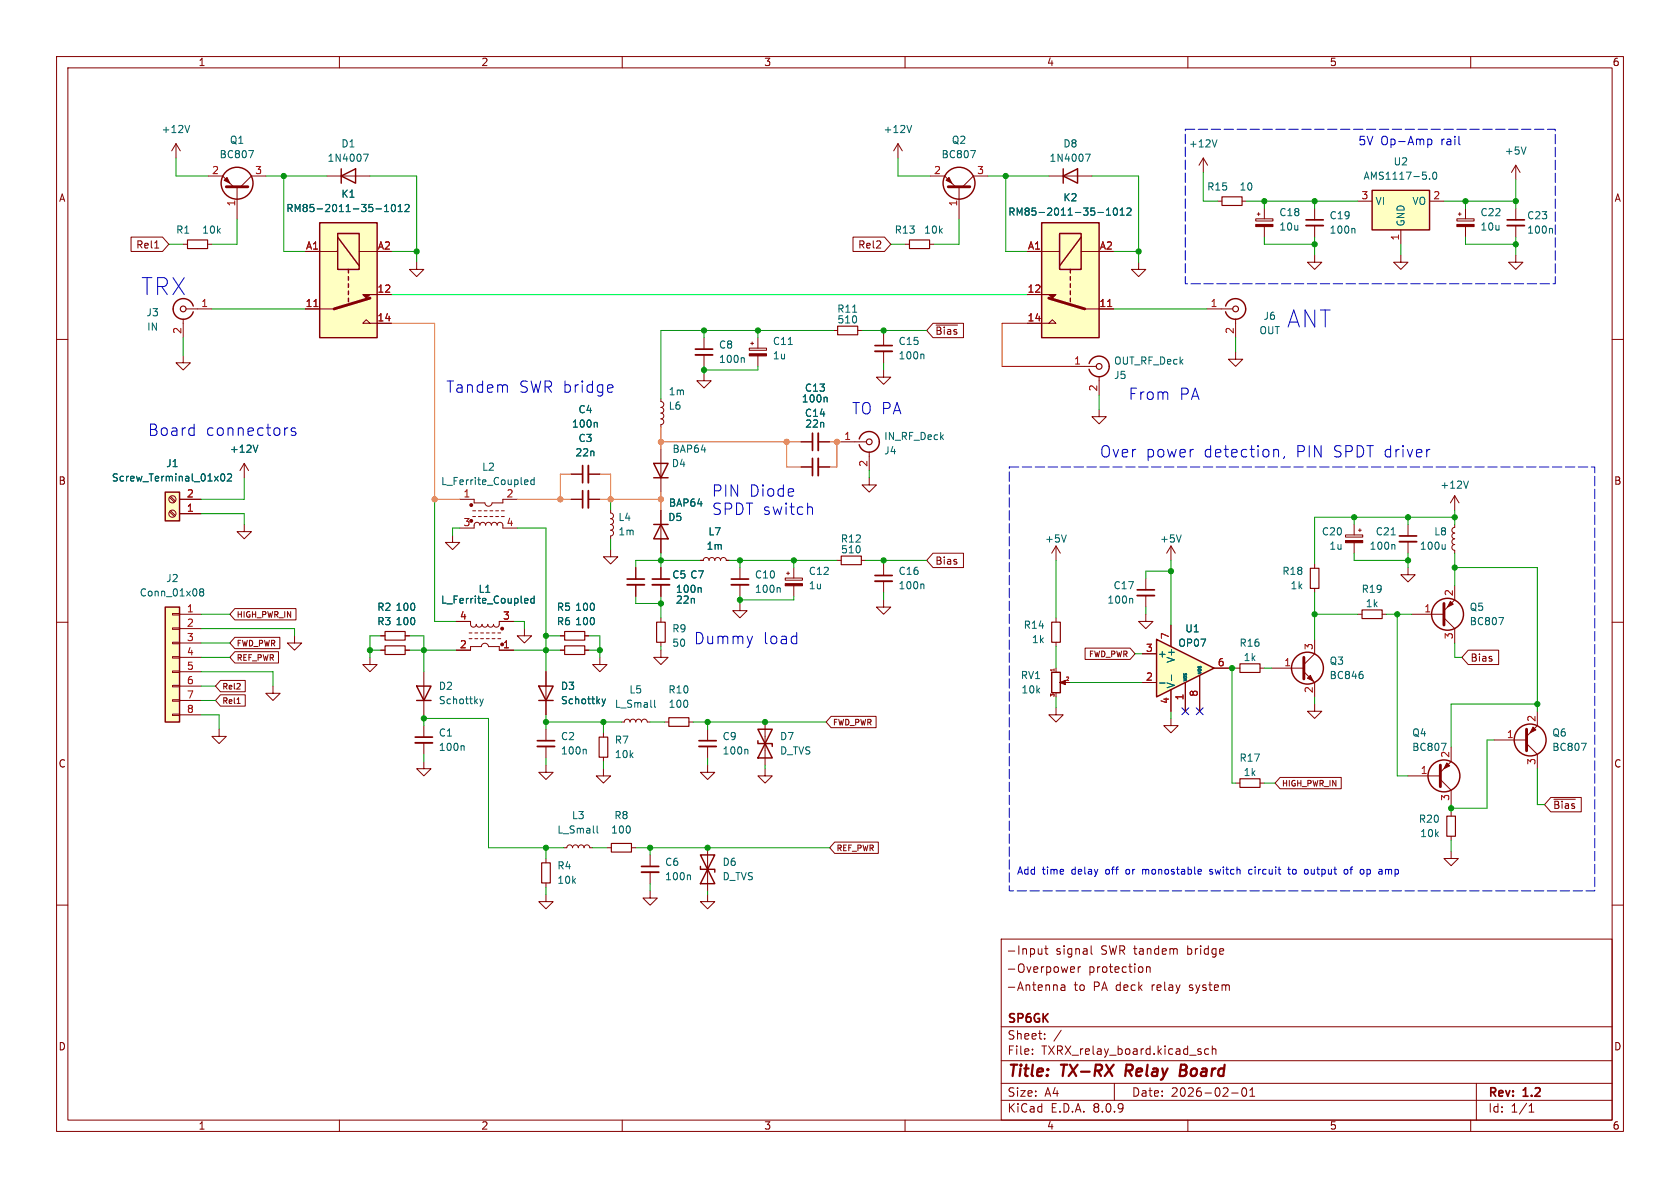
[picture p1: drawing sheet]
<svg xmlns="http://www.w3.org/2000/svg" width="297mm" height="210mm" viewBox="0 0 297 210" stroke-linecap="round" stroke-linejoin="round" font-family="sans-serif">
<g fill="none" stroke="#840000" stroke-width=".18">
<path d="M10 10h277v190h-277zM12 12h273v186h-273zM60 10v2M110 10v2M160 10v2M210 10v2M260 10v2M158.7 25.4l.8 1.3M158.7 25.4v2.5M158.7 25.4l-.7 1.3M268 29.2l-.8 1.3M268 29.2v2.6"/>
<path d="M268 29.2l.7 1.3M147.3 58.4h.8M151.6 58.4h.8M156.2 59.1v2M213.4 54.6h4.5M218.4 56.4v3.3M10 60h2M116.8 70.5v.5l.4 .1 .1 .4-.1 .4-.4 .1 .5 .2v.5l-.2 .2-.3 .1 .4 .2 .2 .3-.2 .4-.4 .1 .4 .2 .1 .4-.1 .3-.4 .2v.5M124.5 66v1.3h1.2l-1.2 1.3-1.3-1.3h1.3M141.6 78.1h2M144.7 78.1h2M148.6 78.1h4.6"/>
<path d="M153.7 79.9v3.3M156.2 65.4v1.3h1.3l-1.3 1.2-1.3-1.2h1.3M156.2 62.1v2M285 60h2M43.2 81.9l.7 1.3M43.2 81.9v2.6M43.2 81.9l-.8 1.3M141.6 82.6h2M144.7 82.6h2M148 99.1h.7M152.3 99.1h.7M232.4 99.7v.8"/>
<path d="M237.9 94.6h3v.3h-3zM239.4 92.7v1.9M239.4 95.9v1.9M240.2 93.7h.5M240.4 93.5v.5M257.2 87.6l-.8 1.3M257.2 87.6v2.6M257.2 87.6l.7 1.3M10 110h2M52.1 112.4v1.3h1.2l-1.2 1.2-1.3-1.2h1.3M65.4 116.2v1.3h-1.3l1.3 1.2 1.3-1.2h-1.3M116.8 109.2v.8"/>
<path d="M116.8 113.5v.8M130.8 106.7v1.3h1.3l-1.3 1.2-1.3-1.2h1.3M218.4 118.1h.8M222.8 118.1h.7M224.8 118.1h5.7M230.5 118.7l1.9 2v2.5M232.4 113v2.6l-1.9 1.9M232.4 104v.8M285 110h2M38.7 128.9v1.3h1.3l-1.3 1.2-1.2-1.2h1.2M106.7 129.5v.8M106.7 133.9v.7"/>
<path d="M109.9 127.6h.5l.1-.3 .4-.2 .3 .2 .2 .3 .1-.3 .4-.2 .3 .2 .2 .3 .1-.3 .4-.2 .4 .2 .1 .3 .2-.3 .3-.2 .4 .2 .1 .3h.5M117.5 127.6h.7M121.8 127.6h.8M125.1 135.3v1.2h1.3l-1.3 1.3-1.3-1.3h1.3M125.1 128.9v2M125.1 132v2M218.4 138.4h.8M222.8 138.4h.7M232.4 124.5v1.2h-1.3l1.3 1.3 1.3-1.3h-1.3M264.2 130.8h5.7M269.9 131.4l1.9 2v2.5M271.8 125.7v2.6l-1.9 1.9"/>
<path d="M96.5 158.1v1.3h1.3l-1.3 1.3-1.3-1.3h1.3M96.5 151.8v.7M96.5 156.1v.7M99.7 149.9h.5l.2-.4 .3-.1 .4 .1 .1 .4 .2-.4 .3-.1 .4 .1 .1 .4 .2-.4 .3-.1 .4 .1 .2 .4 .1-.4 .4-.1 .3 .1 .2 .4h.5M107.3 149.9h.8M111.6 149.9h.8M114.9 157.5v1.3h1.3l-1.3 1.2-1.2-1.2h1.2M114.9 151.1v2.1M114.9 154.2v2M125.1 158.1v1.3h1.3l-1.3 1.3-1.3-1.3h1.3M125.1 149.9v7.6M256.5 150.5v1.3h-1.2l1.2 1.2 1.3-1.2h-1.3"/>
<path d="M10 160h2M177 166h108v32h-108zM184.2 167.7v1M184.2 168.6l-.4 .1M184.7 167.7h.6M184.9 167.2v1.3l.4 .2M187.6 174.2h.6l.1 .9M188.3 174.5h-.5a.29 .29 0 0 0-.3 .3 .29 .29 0 0 0 .3 .3l.5-.1M189.3 171.8h.6M189.3 171l.5-.1 .2 .4-.7 .1M190.6 170.9v1M191 170.9l-.2 .1-.2 .2"/>
<path d="M192.9 167.2v1.3l.2 .2M202.7 171l.2-.1 .4 .1v.9M202.7 170.9v1M285 160h2M60 198v2M110 198v2M160 198v2M177 194.5h108M177 191.5h108M177 187.5h108M177 181.5h108M182.5 186.3v.1"/>
<path d="M182.5 185.5v.1M184.7 183.6v.1M184.7 182.8v.1M187.6 182.1l-1.3 2M197 191.5v3M210 198v2M212.2 185.9l.2 .2-.2 .3M212.2 185.4l.1 .1M213.7 185.5l-.5-.1-.2 .3v.4l.1 .2h.6M214.3 185.5l.2-.1 .4 .1 .1 .9M214.3 184.9v1.5M217.7 193.2h1.2"/>
<path d="M219.7 192.4l.2-.1a.81 .81 0 0 1 .6 .6 .81 .81 0 0 1-.3 .8l-.2 .1a.81 .81 0 0 1-.3-1.4zM221 193.8h.8M221 192.7l.4-.4v1.5M260 198v2M261 191.5v6.5M270.3 196.6h.9M270.3 195.5l.4-.4v1.5"/>
</g>
<path d="M199.2 188.2l-.3 2M208.7 189.2h.6M209.3 189.2l.3 .1M209.5 188.2h-.7l-.3 2 1-.1M209.5 189.1l-.2 .1" fill="none" stroke="#840000" stroke-width=".4"/>
<path d="M230.5 116.2v3.8M269.9 128.9v3.8" fill="none" stroke="#840000" stroke-width=".51"/>
<g fill="#840000" stroke="#840000" stroke-width=".18">
<path d="M231.1 119.9l.5-.5 .6 1z"/>
<path d="M271 128.5l.5 .5-1 .5z"/>
<path d="M237.9 95.6h3v.3h-3z"/>
</g>
<g fill="none" stroke="#840000" stroke-width=".25">
<path d="M216.7 54.1a1.82 1.82 0 0 1 2.8-.9 1.82 1.82 0 0 1-.1 2.9 1.82 1.82 0 0 1-2.7-1M151.9 77.6a1.82 1.82 0 0 1 2.8-1 1.82 1.82 0 0 1 0 3 1.82 1.82 0 0 1-2.8-1M123.8 153.2v.5h2.6v.5M123.8 151.1h2.6l-2.6 5.1h2.6z"/>
<circle cx="231.1" cy="118.1" r="2.82"/>
<circle cx="270.5" cy="130.8" r="2.82"/>
</g>
<g fill="none" stroke="#006464" stroke-width=".18">
<path d="M161.2 22.2l-.5 1.2M269.8 26l-.4 1.2M150.7 55.2h.8M45.6 78.7l-.4 1.3M146 70.2l.2 .2v.7M163.2 62.6l.1 .2v.6M259.6 85l-.4 1.3M240.9 119.2l.1 .2-.1 .5M115.7 123.8v1.1l.2 .1M132 132.4l.2 .2v.7M279.6 131.4h.8l-.5 1.3M105.6 146v1.1l.1 .2"/>
<path d="M121.9 154.7l.2 .2v.6"/>
</g>
<g fill="none" stroke="#840000" stroke-width=".2">
<path d="M148.1 57.7h3.5v1.5h-3.5zM148.7 98.3h3.6v1.5h-3.6zM116.1 110h1.5v3.5h-1.5zM219.2 117.3h3.6v1.6h-3.6zM231.6 100.5h1.6v3.5h-1.6zM105.9 130.3h1.5v3.6h-1.5zM118.2 126.9h3.6v1.5h-3.6zM219.2 137.7h3.6v1.5h-3.6zM95.8 152.5h1.5v3.6h-1.5zM108.1 149.1h3.5v1.5h-3.5z"/>
<circle cx="218.4" cy="54.6" r=".51"/>
<circle cx="153.7" cy="78.1" r=".51"/>
</g>
<path d="M144.7 76.6v3M154.7 62.1h3M144.7 81v3.1M123.6 132h3M113.4 154.2h3.1" fill="none" stroke="#840000" stroke-width=".33"/>
<path d="M143.6 76.6v3M154.7 61.1h3M143.6 81v3.1M123.6 130.9h3M113.4 153.2h3.1" fill="none" stroke="#840000" stroke-width=".3"/>
<path d="M29.2 87h2.5v5.1h-2.5z" fill="#ffffc2"/>
<path d="M29.2 87h2.5v5.1h-2.5z" fill="none" stroke="#840000" stroke-width=".25"/>
<g fill="none" stroke="#840000" stroke-width=".18">
<path d="M257.6 38.7h3v.4h-3zM257.8 37.8h.5M258.1 37.6v.5M259.1 36.8v1.9M259.1 40.1v1.8M30 87.9l.8 .9M30 90.5l.8 .8M30.1 87.8l.9 .8M30.1 90.3l.9 .8M31.7 90.8h3.9M31.7 88.3h3.9"/>
<circle cx="30.5" cy="88.3" r=".63"/>
<circle cx="30.5" cy="90.8" r=".63"/>
</g>
<path d="M39.1 83.9l.2-.1a.68 .68 0 0 1 .4 .6 .68 .68 0 0 1-.4 .6l-.2-.1-.1-.3zM40.2 83.9l.5-.1 .2 .3-.7 .9h.7" fill="none" stroke="#006464" stroke-width=".18"/>
<path d="M257.6 39.7h3v.4h-3z" fill="#840000" stroke="#840000" stroke-width=".18"/>
<path d="M242.6 33.7h10.1v6.9h-10.1z" fill="#ffffc2"/>
<g fill="none" stroke="#840000" stroke-width=".25">
<path d="M242.6 33.7h10.1v6.9h-10.1z"/>
<circle cx="255.9" cy="108.6" r="2.82"/>
<circle cx="255.3" cy="137.2" r="2.82"/>
</g>
<g fill="none" stroke="#840000" stroke-width=".18">
<path d="M232.4 36.8v2.1M232.4 39.9v2M240 35.6h2.6M252.7 35.6h2.6M268 36.8v2.1M268 39.9v2M247.6 45.1v1.3h1.3l-1.3 1.2-1.2-1.2h1.2M247.6 40.6v2.6M268 45.1v1.3h1.2l-1.2 1.2-1.3-1.2h1.3M43.2 92.7v1.3h1.2l-1.2 1.3-1.3-1.3h1.3M248.9 92.7v2M248.9 95.8v2"/>
<path d="M257.2 92.7v.5l-.4 .2-.1 .3 .1 .4 .4 .1-.4 .2-.1 .3 .1 .4 .4 .2-.4 .2-.1 .4 .2 .3 .3 .1-.4 .1-.1 .4 .1 .3 .4 .2v.5M249.6 108.6h5.7M255.3 109.2l1.9 1.9v2.6M257.2 103.5v2.5l-1.9 2M248.9 137.2h5.7M254.6 137.8l1.9 1.9v2.5M256.5 132.1v2.5l-1.9 1.9M256.5 143.5v.8M256.5 147.8v.8"/>
</g>
<path d="M252.7 31.6v.1M253.4 30.5l.2-.1a.68 .68 0 0 1 .4 .7 .68 .68 0 0 1-.4 .6l-.2-.1-.1-.4zM239.4 40.4l.1 .2v.6M274.3 40.4l.2 .2v.6M245.9 94.6h.8M246.4 96.3l.2 .1v.7M255.5 96.3v.8M255.5 97l-.2 .1M265 109.2h.8l-.5 1.2M254.8 131.4h.9l-.6 1.3" fill="none" stroke="#006464" stroke-width=".18"/>
<path d="M230.9 39.9h3M266.4 39.9h3.1M247.4 95.8h3" fill="none" stroke="#840000" stroke-width=".33"/>
<path d="M230.9 38.9h3M266.4 38.9h3.1M247.4 94.7h3" fill="none" stroke="#840000" stroke-width=".3"/>
<path d="M255.3 106.7v3.8M254.6 135.3v3.8" fill="none" stroke="#840000" stroke-width=".51"/>
<g fill="#840000" stroke="#840000" stroke-width=".18">
<path d="M255.8 134.9l.5 .5-1 .5z"/>
<path d="M256.4 106.3l.5 .5-1 .5z"/>
</g>
<path d="M255.8 144.3h1.5v3.5h-1.5z" fill="none" stroke="#840000" stroke-width=".2"/>
<path d="M29.2 107.3h2.5v20.3h-2.5z" fill="#ffffc2"/>
<g fill="none" stroke="#840000" stroke-width=".18">
<path d="M212.7 27.9l-.7 1.3M212.7 27.9v2.6M212.7 27.9l.8 1.3M215.3 35.6h.7M219.6 35.6h.7M222 38.7h3v.4h-3zM222.2 37.8h.6M222.5 37.6v.5M223.5 36.8v1.9M73.7 46.4v1.2h1.2l-1.2 1.3-1.3-1.3h1.3M124.5 59.7v2M134 59.7v1.8"/>
<path d="M160 43.2h.8M164.3 43.2h.8M201.3 46.4v1.2h1.3l-1.3 1.3-1.3-1.3h1.3M223.5 40.1v1.8M232.4 45.1v1.3h1.3l-1.3 1.2-1.3-1.2h1.3M32.4 62.9v1.2h1.3l-1.3 1.3-1.3-1.3h1.3M116.8 79.4v7.6M124.5 62.7v2.1M132.5 61.5h3v.4h-3zM132.7 60.7h.5M133 60.5v.5M134 62.9v1.9"/>
<path d="M218.4 62.2v1.3h1.3l-1.3 1.3-1.2-1.3h1.2M81.3 88.3h2.5v.6h1.9a.64 .64 0 0 0 .7 .6 .64 .64 0 0 0 .6-.6h1.9v-.6h2.5M83.6 91.3h.5M83.6 90.3h.5M84.6 91.3h.5M84.6 90.3h.5M85.6 91.3h.5M85.6 90.3h.5M86.6 91.3h.5M86.6 90.3h.5M87.6 91.3h.5M87.6 90.3h.5"/>
<path d="M88.6 91.3h.6M88.6 90.3h.6M88.9 92.8l-.2-.3-.3-.2-.3 .2-.2 .3-.1-.3-.3-.2-.5 .2-.1 .3-.1-.3-.3-.2-.4 .1-.2 .4-.2-.4-.4-.1-.3 .2-.2 .3-.1-.3-.4-.2-.4 .3-.1 .7h-2.5M88.9 93.3h2.5M101 83.8h2M101 88.3h2M104 83.8h2M104 88.3h2M116.8 90.2v7.6M153.7 84.5v1.2h1.2l-1.2 1.3-1.3-1.3h1.3M30.5 118.6h1.2v.3h-1.2zM30.5 116.1h1.2v.2h-1.2z"/>
<path d="M30.5 113.5h1.2v.3h-1.2zM30.5 111h1.2v.3h-1.2zM30.5 108.5h1.2v.2h-1.2zM31.7 108.6h3.9M31.7 111.1h3.9M31.7 113.7h3.9M31.7 116.2h3.9M31.7 118.7h3.9M67.3 112.4h.8M67.3 114.9h.8M71.6 112.4h.8M71.6 114.9h.8"/>
<path d="M99.1 112.4h.7M103.4 112.4h.7M116.8 100.3v2.1M116.8 103.4v2M240 108.6h.8M244.3 108.6h.8M248.9 100.3v1.3h-1.3l1.3 1.3 1.3-1.3h-1.3M30.5 126.2h1.2v.3h-1.2zM30.5 123.7h1.2v.3h-1.2zM30.5 121.2h1.2v.2h-1.2zM31.7 121.3h3.9M31.7 123.8h3.9"/>
<path d="M31.7 126.4h3.9M48.3 121.3v1.3h1.2l-1.2 1.2-1.3-1.2h1.3"/>
</g>
<path d="M115.6 81.9h2.5l-1.3 2.6zM115.6 84.5h2.5M115.6 92.7h2.5M116.8 92.7l1.3 2.6h-2.5zM29.2 107.3h2.5v20.3h-2.5z" fill="none" stroke="#840000" stroke-width=".25"/>
<path d="M215.1 24.7l-.4 1.3M105.4 74.7l.2 .1v.7M131.4 63.2l.2 .2v.7M139.4 60.9h.7M92.9 84.8l.4 .1v.2l-.6 .1M93.3 85.6l-.4 .1M94.4 84.9l-.3-.1-.3 .3 .1 .5h.5M94.4 84.4v1.3M35.5 104.6l-.2-.2 .2-.3h.3l.2 .2-.2 .3M35.5 104.6l-.2 .3v.3l.2 .2 .4-.1 .1-.2v-.2l-.2-.3M35.5 104.6h.3M123.8 103.9l.2 .2v.6" fill="none" stroke="#006464" stroke-width=".18"/>
<g fill="#840000" stroke="#840000" stroke-width=".18">
<path d="M132.5 62.5h3v.4h-3z"/>
<path d="M222 39.7h3v.4h-3z"/>
<circle cx="83.3" cy="92.1" r=".25"/>
<circle cx="83.3" cy="89.3" r=".25"/>
</g>
<path d="M122.9 62.7h3.1M104 82.3v3M104 86.7v3.1M115.3 103.4h3.1" fill="none" stroke="#840000" stroke-width=".33"/>
<path d="M122.9 61.7h3.1M103 82.3v3M103 86.7v3.1M115.3 102.4h3.1" fill="none" stroke="#840000" stroke-width=".3"/>
<path d="M216 34.8h3.6v1.5h-3.6zM160.8 42.4h3.5v1.5h-3.5zM68.1 111.6h3.5v1.6h-3.5zM68.1 114.2h3.5v1.5h-3.5zM99.8 111.6h3.6v1.6h-3.6zM240.8 107.8h3.5v1.5h-3.5z" fill="none" stroke="#840000" stroke-width=".2"/>
<path d="M184.1 39.4h10.2v20.3h-10.2z" fill="#ffffc2"/>
<g fill="none" stroke="#840000" stroke-width=".25">
<path d="M60.3 31.1l2.6-1.3v2.6zM60.3 29.8v2.6M184.1 39.4h10.2v20.3h-10.2zM34.2 54.1a1.81 1.81 0 0 0-2.8-1 1.81 1.81 0 0 0 0 3 1.81 1.81 0 0 0 2.8-1M187.3 41.3h3.8v6.3h-3.8zM189.2 47.6v.7M189.2 48.9v.6M189.2 50.2v.6M189.2 51.4v.7M189.2 52.7v.6M191.1 41.9l-3.8 5.1M95.2 121.3h2.6l-1.3 2.5z"/>
<path d="M95.2 123.8h2.6"/>
</g>
<g fill="none" stroke="#840000" stroke-width=".18">
<path d="M57.8 31.1h7.6M32.4 56.4v3.3M32.9 54.6h4.6M181.6 57.2h5.1l-.6-.7-.7 .7M181.6 44.5h5.7M181.6 52.1h2.5M191.1 44.5h3.2M191.8 54.6h5M186.7 96.5l.8 1.3M186.7 96.5v2.6M186.7 96.5l-.8 1.3M207 96.5l.8 1.3"/>
<path d="M207 96.5v2.6M207 96.5l-.8 1.3M96.5 118.7v7.7M99.1 114.9h.7M103.4 114.9h.7M202.6 108.6v1.3h-1.3l1.3 1.2 1.2-1.2h-1.2M202.6 102.2v2.1M202.6 105.3v2"/>
</g>
<path d="M185.4 52.7l6.4 1.9" fill="none" stroke="#840000" stroke-width=".51"/>
<path d="M184.1 52.1h2.6l-.6 .6-.7-.6z" fill="#840000" stroke="#840000" stroke-width=".18"/>
<path d="M195.8 54.2h.7" fill="none" stroke="#a90000" stroke-width=".18"/>
<g fill="none" stroke="#006464" stroke-width=".18">
<path d="M64.3 27.2h.8l-.5 1.3M194.1 37.6h1M195.6 38h.7M195.6 37.1l.4-.3v1.2M197 36.8h.1a.68 .68 0 0 1 .5 .6 .68 .68 0 0 1-.5 .6 .84 .84 0 0 1-.1-1.2zM198 38h.8M198 37.1l.4-.3v1.2M199.2 36.9l.5-.1 .3 .3-.8 .9h.8M188.5 94.6l-.4 1.2M208.8 94.6l-.4 1.2M200.1 105.8l.1 .2v.6M106.4 123.6l.3 .8"/>
<path d="M106.7 124.4l-.3 .4M107 123.6l-.3 .8"/>
</g>
<g fill="none" stroke="#840000" stroke-width=".2">
<path d="M99.8 114.2h3.6v1.5h-3.6z"/>
<circle cx="32.4" cy="54.6" r=".51"/>
</g>
<path d="M201 105.3h3.1" fill="none" stroke="#840000" stroke-width=".33"/>
<path d="M201 104.3h3.1" fill="none" stroke="#840000" stroke-width=".3"/>
<path d="M56.5 39.4h10.2v20.3h-10.2z" fill="#ffffc2"/>
<g fill="none" stroke="#840000" stroke-width=".25">
<path d="M56.5 39.4h10.2v20.3h-10.2zM188 31.1l2.5-1.3v2.6zM188 29.8v2.6M59.7 41.3h3.8v6.3h-3.8zM59.7 41.9l3.8 5.1M61.6 47.6v.7M61.6 48.9v.6M61.6 50.2v.6M61.6 51.4v.7M61.6 52.7v.6M192.5 64.3a1.82 1.82 0 0 1 2.8-1 1.82 1.82 0 0 1 0 3 1.82 1.82 0 0 1-2.8-1M73.7 121.3h2.5l-1.3 2.5z"/>
<path d="M73.7 123.8h2.5"/>
<circle cx="41.9" cy="32.4" r="2.82"/>
<circle cx="169.5" cy="32.4" r="2.82"/>
</g>
<g fill="none" stroke="#840000" stroke-width=".18">
<path d="M36.8 31.1h2.6l1.9 1.9M41.9 33v5.7M47 31.1h-2.6l-1.9 1.9M164.5 31.1h2.5l1.9 1.9M169.5 33v5.7M174.6 31.1h-2.5l-1.9 1.9M185.4 31.1h7.6M54 44.5h5.7M54 54.6h5.1M63.5 44.5h3.2M65.4 57.2l-.6-.7-.7 .7h5.1M66.7 52.1h2.5"/>
<path d="M189.2 64.8h4.6M194.3 72.4v1.3h1.3l-1.3 1.2-1.3-1.2h1.3M194.3 66.5v3.4M80 94.6v1.3h1.3l-1.3 1.3-1.3-1.3h1.3M107.9 93.7l.4 .2 .2 .3-.2 .4-.4 .1v.6M107.9 90.2v.5l.4 .1 .2 .4-.2 .3-.4 .2 .4 .1 .2 .4-.2 .4-.4 .1 .5 .2v.5l-.2 .2-.3 .1M107.9 97.2v1.2h1.3l-1.3 1.3-1.2-1.3h1.2M123.8 99.1h.5l.2-.4 .3-.1 .4 .1 .1 .4 .2-.4 .4-.1 .3 .1 .2 .4 .1-.4 .4-.1 .3 .1 .2 .4 .1-.4 .4-.1 .3 .1 .2 .4h.5M74.9 118.7v7.7M80.6 109.9h2.6v.7l.5 .3 .4-.2 .1-.3 .1 .3 .3 .2 .4-.2 .2-.3 .1 .3 .3 .2 .5-.2 .1-.3 .1 .3 .3 .2 .4-.1 .2-.4 .2 .4 .4 .1 .4-.3 .1-.7h2.5M80.6 114.9h2.6v-.6h1.9a.64 .64 0 0 1 .6-.6 .64 .64 0 0 1 .7 .6h1.9v.6h2.5M82.9 111.9h.5"/>
<path d="M82.9 112.9h.5M83.9 111.9h.6M83.9 112.9h.6M85 111.9h.5M85 112.9h.5M86 111.9h.5M86 112.9h.5M87 111.9h.5M87 112.9h.5M88 111.9h.5M88 112.9h.5M92.7 111.1v1.3h1.3l-1.3 1.3-1.3-1.3h1.3"/>
<path d="M106 116.2v1.3h1.3l-1.3 1.2-1.2-1.2h1.2M112.4 100.3v2.1M112.4 103.4v2M130.8 100.3v2.1M130.8 103.4v2M74.9 134.6v1.3h1.3l-1.3 1.3-1.2-1.3h1.2M74.9 128.3v2M74.9 131.3v2.1M96.5 135.3v1.2h1.3l-1.3 1.3-1.3-1.3h1.3M96.5 128.9v2M96.5 132v2M106.7 135.9v1.3h1.2l-1.2 1.2-1.3-1.2h1.3"/>
<path d="M207 127v1.3h-1.3l1.3 1.2 1.3-1.2h-1.3"/>
</g>
<path d="M40 33h3.8M167.6 33h3.8M65.4 52.7l-6.3 1.9" fill="none" stroke="#840000" stroke-width=".51"/>
<g fill="#840000" stroke="#840000" stroke-width=".18">
<path d="M64.1 52.1h2.6h-1.3l-.6 .6z"/>
<path d="M167.8 31.4l.5 1-1-.5z"/>
<path d="M40.1 31.4l.5 1-1-.5z"/>
<circle cx="88.8" cy="111.1" r=".25"/>
</g>
<path d="M55.5 54.2h.7" fill="none" stroke="#a90000" stroke-width=".18"/>
<g fill="none" stroke="#006464" stroke-width=".18">
<path d="M44 26.6h.8l-.5 1.3M66.5 36.9h.9M68 37.4h.7M68 36.5l.3-.4v1.3M69.4 36.2l.1-.1a.68 .68 0 0 1 .4 .7 .68 .68 0 0 1-.4 .6 .84 .84 0 0 1-.1-1.2zM70.4 37.4h.7M70.4 36.5l.4-.4v1.3M71.6 36.3l.5-.2 .2 .4-.8 .9h.8M171.6 26.6h.8l-.5 1.3M191.9 27.2h.8l-.5 1.3M92.9 105.8h.4v.3l-.6 .1M93.3 106.6h-.4"/>
<path d="M94.4 105.8h-.3l-.3 .2 .1 .6h.5M94.4 105.4v1.2M137.8 103.9l.1 .2v.6M81.9 131.8l.2 .2v.7M84.8 123.6l.3 .8M85.1 124.4l-.3 .4M85.4 123.6l-.3 .8M103.5 132.4l.1 .2v.7"/>
</g>
<path d="M110.9 103.4h3M129.3 103.4h3M73.4 131.3h3.1M95 132h3" fill="none" stroke="#840000" stroke-width=".33"/>
<path d="M110.9 102.4h3M129.3 102.4h3M73.4 130.3h3.1M95 130.9h3" fill="none" stroke="#840000" stroke-width=".3"/>
<circle cx="194.3" cy="64.8" r=".51" fill="none" stroke="#840000" stroke-width=".2"/>
<path d="M204.5 113l10.1 5.1-10.1 5.1z" fill="#ffffc2"/>
<path d="M185.9 118.8h1.6v3.7h-1.6zM204.5 113l10.1 5.1-10.1 5.1zM134 130.9v.5h2.5v.6M134 128.9h2.5l-2.5 5.1h2.5z" fill="none" stroke="#840000" stroke-width=".25"/>
<g fill="none" stroke="#840000" stroke-width=".18">
<path d="M31.1 25.4l.8 1.3M31.1 25.4v2.5M31.1 25.4l-.7 1.3M23.2 41.9h5.5l1.1 1.3-1.1 1.3h-5.5zM27.3 43.9h.8M32.4 43.2h.7M36.7 43.2h.8M54 54.6h2.5M54 44.5h2.5M66.7 52.1h2.5M66.7 57.2h2.5M150.8 41.9h5.6l1.1 1.3-1.1 1.3h-5.6z"/>
<path d="M164.9 57.1h5.4v2.6h-5.4l-1.1-1.3zM165.5 57.5h3.8M181.6 52.1h2.5M181.6 57.2h2.5M181.6 44.5h2.5M194.3 54.6h2.5M141.6 78.1h2M144.7 78.1h2M31.7 88.3h3.9M31.7 90.8h3.9M101 88.3h2M101 83.8h2"/>
<path d="M104 88.3h2M104 83.8h2M116.8 90.2v2.5M116.8 95.3v2.5M123.8 99.1h.5M128.4 99.1h.5M141.6 82.6h2M144.7 82.6h2M156.2 99.7v2M164.9 97.8h5.4v2.5h-5.4l-1.1-1.2zM41.5 107.6h10.8v2h-10.8l-.9-1zM41.5 112.7h8v2h-8l-.9-1z"/>
<path d="M41.5 115.2h7.7v2h-7.7l-.9-1zM67.3 112.4h.8M67.3 114.9h.8M71.6 112.4h.8M71.6 114.9h.8M80.6 114.9h2.6M80.6 109.9h2.6M88.3 114.9h2.5M88.3 109.9h2.5M96.5 118.7v2.6M99.1 112.4h.7M99.1 114.9h.7"/>
<path d="M103.4 112.4h.7M103.4 114.9h.7M112.4 100.3v2.1M112.4 103.4v2M116.8 114.9v1.3h1.3l-1.3 1.3-1.2-1.3h1.2M116.8 100.3v2.1M116.8 103.4v2M138.8 102.2h3.1v.4h-3.1zM139.1 101.3h.5M139.3 101.1v.5M140.3 100.3v1.9M140.3 103.6v1.8"/>
<path d="M156.2 106v1.3h1.3l-1.3 1.3-1.3-1.3h1.3M156.2 102.7v2.1M186.7 109.2v.8M186.7 113.5v.8M186.7 118.1v.6M191.8 114.6h8l.9 1-.9 1h-8zM201.9 115.6h2.6M207 110.5v3.8M212.1 119.4v6.3M214.6 118.1h2.6M259.6 114.9h5.3v2.6h-5.3l-1.2-1.3zM39 122.8h4.4v2h-4.4l-.9-1z"/>
<path d="M39 120.3h4.4v2h-4.4l-.9-1zM41.9 124.4h.6M96.5 123.8v2.6M135.3 135.9v1.3h1.2l-1.2 1.2-1.3-1.2h1.3M135.3 127.6v7.7M146.9 126.6h8v2h-8l-.9-1zM186.7 125.1v1.3h-1.3l1.3 1.2 1.3-1.2h-1.3M186.7 122.6v.6M188.2 120.7h1M201.9 120.7h2.6M207 121.9v3.8M209.5 120.7v5"/>
<path d="M226.3 137.4h10.8v2h-10.8l-.9-1zM147.6 148.9h7.7v2h-7.7l-.9-1zM274.2 141h5.3v2.5h-5.3l-1.2-1.3zM274.7 141.3h3.8"/>
</g>
<g fill="none" stroke="#006464" stroke-width=".18">
<path d="M33.5 22.2l-.4 1.2M66.5 36.9h.9M68 37.4h.7M68 36.5l.3-.4v1.3M69.4 36.2l.1-.1a.68 .68 0 0 1 .4 .7 .68 .68 0 0 1-.4 .6 .84 .84 0 0 1-.1-1.2zM70.4 37.4h.7M70.4 36.5l.4-.4v1.3M71.6 36.3l.5-.2 .2 .4-.8 .9h.8M194.1 37.6h1M195.6 38h.7M195.6 37.1l.4-.3v1.2M197 36.8h.1a.68 .68 0 0 1 .5 .6 .68 .68 0 0 1-.5 .6 .84 .84 0 0 1-.1-1.2z"/>
<path d="M198 38h.8M198 37.1l.4-.3v1.2M199.2 36.9l.5-.1 .3 .3-.8 .9h.8M45.6 78.7l-.4 1.3M105.4 74.7l.2 .1v.7M146 70.2l.2 .2v.7M39.1 83.9l.2-.1a.68 .68 0 0 1 .4 .6 .68 .68 0 0 1-.4 .6l-.2-.1-.1-.3zM40.2 83.9l.5-.1 .2 .3-.7 .9h.7M92.9 105.8h.4v.3l-.6 .1M93.3 106.6h-.4M94.4 105.8h-.3l-.3 .2 .1 .6h.5M94.4 105.4v1.2"/>
<path d="M123.8 103.9l.2 .2v.6M163.2 103.2l.1 .2v.7M207.1 119.3v1M106.4 123.6l.3 .8M106.7 124.4l-.3 .4M107 123.6l-.3 .8M205 120.7h1"/>
</g>
<path d="M33.1 42.4h3.6v1.5h-3.6zM185.9 110h1.6v3.5h-1.6z" fill="none" stroke="#840000" stroke-width=".2"/>
<g fill="#840000" stroke="#840000" stroke-width=".18">
<path d="M187.3 120.7l1-.4v.7l-1-.3h.3z"/>
<path d="M138.8 103.2h3.1v.4h-3.1z"/>
</g>
<path d="M55.5 54.2h.7M195.8 54.2h.7M186.4 118.2v.4" fill="none" stroke="#a90000" stroke-width=".18"/>
<path d="M154.7 102.7h3" fill="none" stroke="#840000" stroke-width=".33"/>
<path d="M154.7 101.7h3" fill="none" stroke="#840000" stroke-width=".3"/>
<g fill="none" stroke="#0000c2" stroke-width=".18">
<path d="M252.4 24.7l.4-.1 .3 .3v.4l-.1 .2h-.6M34.1 75.6l.2 .1M34.3 75v2M34.3 76.9l-.2 .1M50.7 75.6h.2M52.2 75.7l-.4-.1-.3 .3 .1 .3 .6 .2 .1 .2-.1 .3-.2 .1-.5-.1M107.7 68l.6 .1 .1 .4-1 .2M108.3 69.3h-.6M225.5 79.4l.4 .1 .1 .2v1.1M252.6 79.4h.2M143.1 89.6h.3l.2 .3v1M227.1 80.7l-.2 .4"/>
<path d="M202 153.7v.8M202.2 153.7l-.2 .1M212.2 153.7l.2 .3-.6 .1M212.3 154.5h-.1M213.9 154.5h.3M214.2 153.7l-.3 .2v.1l.3 .1M221.4 153.7h-.4l-.3 .2 .2 .6h.5M227.6 153.7h.5M227.8 153.3v1l.3 .2M231 153.7l.3 .2v.4l-.3 .2M237.7 153.8l.2-.1 .3 .1 .1 .5-.1 .2h-.3l-.2-.1zM238.6 153.7h.5"/>
<path d="M241.7 154.5h.3M241.7 153.7v1.2M242 153.7h-.3M244.9 153.7v.8M245.3 153.7l-.4 .1"/>
</g>
<path d="M209.5 22.9h65.5v27.3h-65.5zM178.4 82.6h103.5v74.9h-103.5z" fill="none" stroke="#0000c2" stroke-width=".18" stroke-dasharray="1.7 .6"/>
<g fill="none" stroke="#009600" stroke-width=".18">
<path d="M31.1 27.9v3.2h5.7M41.9 38.7v4.5h-4.4M47 31.1h10.8M50.2 31.1v13.4h3.8M65.4 31.1h8.3v15.3M158.7 27.9v3.2h5.8M169.5 38.7v4.5h-4.4M174.6 31.1h10.8M177.8 31.1v13.4h3.8M193 31.1h8.3v15.3M212.7 30.5v5.1h2.6M220.3 35.6h19.7"/>
<path d="M223.5 35.6v1.2M232.4 35.6v1.2M255.3 35.6h12.7M259.1 35.6v1.2M268 31.8v5M29.8 43.2h2.6M32.4 59.7v3.2M37.5 54.6h16.5M69.2 44.5h4.5M124.5 58.4v1.3M134 58.4v1.3M147.3 58.4h-30.5v12.1"/>
<path d="M152.4 58.4h11.4M156.2 58.4v.7M157.5 43.2h2.5M196.8 54.6h16.6M196.8 44.5h4.5M218.4 59.7v2.5M223.5 41.9v1.3h8.9M232.4 41.9v3.2M247.6 43.2v1.9M259.1 41.9v1.3h8.9M268 41.9v3.2M124.5 64.8v1.2"/>
<path d="M134 64.8v.6h-9.5M156.2 64.1v1.3M194.3 69.9v2.5M35.6 90.8h7.6v1.9M43.2 84.5v3.8h-7.6M76.8 88.3v21.6h3.8M81.3 93.3h-1.3v1.3M91.4 93.3h5.1v25.4M107.9 88.3v1.9M107.9 95.3v1.9M116.8 97.8v2.5M123.8 99.1h-11.4v1.2"/>
<path d="M128.9 99.1h19.1M130.8 99.1v1.2M140.3 99.1v1.2M153 99.1h10.8M153.7 83.2v1.3M156.2 99.1v.6M186.7 99.1v10.1M207 99.1v11.4M239.4 97.8v1.3h9.5M239.4 91.4v1.3M248.9 91.4v1.3M248.9 97.8v2.5"/>
<path d="M257.2 91.4h-24.8v8.3M257.2 90.2v2.5M257.2 97.8v5.7M35.6 108.6h5M35.6 111.1h16.5v1.3M35.6 116.2h5M35.6 113.7h5M35.6 118.7h12.7v2.6M65.4 114.9h1.9M67.3 112.4h-1.9v3.8M72.4 112.4h2.5v6.3M72.4 114.9h8.2"/>
<path d="M90.8 114.9h8.3M90.8 109.9h1.9v1.2M96.5 112.4h2.6M104.1 112.4h1.9v3.8M104.1 114.9h1.9M112.4 105.4v1.3h4.4M116.8 105.4v3.8M116.8 114.3v.6M130.8 105.4v1.3M140.3 105.4v.6h-9.5M156.2 104.8v1.2M186.7 114.3v3.8"/>
<path d="M200.7 115.6h1.2M202.6 107.3v1.3M207 101h-4.4v1.2M217.2 118.1h1.2M217.8 118.1v20.3h.6M223.5 118.1h1.3M232.4 108.6h7.6M232.4 104.8v8.2M245.1 108.6h4.5M247 108.6v28.6h1.9M257.2 113.7v2.5h1.2M257.2 100.3h14.6v25.4"/>
<path d="M35.6 121.3h2.5M35.6 126.4h3.1v2.5M35.6 123.8h2.5M74.9 126.4v1.9M74.9 133.4v1.2M74.9 127h11.5v22.9h13.3M96.5 126.4v2.5M96.5 134v1.3M96.5 127.6h13.4M106.7 127.6v1.9M106.7 134.6v1.3M114.9 127.6h2.6"/>
<path d="M122.6 127.6h23.4M125.1 127.6v1.3M125.1 134v1.3M135.3 135.3v.6M186.7 123.2v1.9M189.2 120.7h12.7M207 125.7v1.3M223.5 138.4h1.9M232.4 123.2v1.3M264.2 130.8h-1.3v12.1h-6.4M271.8 135.9v6.3h1.2M271.8 124.5h-15.3v7.6"/>
<path d="M96.5 149.9v1.9M96.5 156.8v1.3M104.8 149.9h2.5M112.4 149.9h34.3M114.9 149.9v1.2M114.9 156.2v1.3M125.1 157.5v.6M256.5 142.2v1.3M256.5 148.6v1.9"/>
</g>
<path d="M69.2 57.2h7.6v31.1h4.5M116.8 78.1h24.8M116.8 75.6v3.8M139.1 78.1v4.5h2.5M146.7 78.1h1.9M148 78.1v4.5h-1.3M91.4 88.3h9.6M101 83.8h-1.9v4.5M106 88.3h10.8M106 83.8h1.9v4.5M116.8 87v3.2" fill="none" stroke="#ff7201" stroke-width=".18"/>
<path d="M181.6 57.2h-4.4v7.6h12" fill="none" stroke="#ff0600" stroke-width=".18"/>
<path d="M69.2 52.1h112.4" fill="none" stroke="#00ff5b" stroke-width=".2"/>
<path d="M208.9 125.1l1.3 1.2M210.2 125.1l-1.3 1.2M211.5 125.1l1.2 1.2M212.7 125.1l-1.2 1.2" fill="none" stroke="#000084" stroke-width=".18"/>
<g fill="#009600" stroke="#009600" stroke-width=".18">
<circle cx="177.8" cy="31.1" r=".46"/>
<circle cx="201.3" cy="44.5" r=".46"/>
<circle cx="156.2" cy="99.1" r=".46"/>
<circle cx="207" cy="101" r=".46"/>
<circle cx="217.8" cy="118.1" r=".46"/>
<circle cx="156.2" cy="58.4" r=".46"/>
<circle cx="134" cy="58.4" r=".46"/>
<circle cx="140.3" cy="99.1" r=".46"/>
<circle cx="232.4" cy="108.6" r=".46"/>
<circle cx="239.4" cy="91.4" r=".46"/>
<circle cx="247" cy="108.6" r=".46"/>
<circle cx="257.2" cy="100.3" r=".46"/>
<circle cx="271.8" cy="124.5" r=".46"/>
<circle cx="259.1" cy="35.6" r=".46"/>
<circle cx="223.5" cy="35.6" r=".46"/>
<circle cx="268" cy="35.6" r=".46"/>
<circle cx="232.4" cy="43.2" r=".46"/>
<circle cx="232.4" cy="35.6" r=".46"/>
<circle cx="268" cy="43.2" r=".46"/>
<circle cx="257.2" cy="91.4" r=".46"/>
<circle cx="248.9" cy="91.4" r=".46"/>
<circle cx="248.9" cy="99.1" r=".46"/>
<circle cx="256.5" cy="142.9" r=".46"/>
<circle cx="124.5" cy="65.4" r=".46"/>
<circle cx="124.5" cy="58.4" r=".46"/>
<circle cx="74.9" cy="114.9" r=".46"/>
<circle cx="96.5" cy="149.9" r=".46"/>
<circle cx="96.5" cy="127.6" r=".46"/>
<circle cx="116.8" cy="99.1" r=".46"/>
<circle cx="130.8" cy="106" r=".46"/>
<circle cx="130.8" cy="99.1" r=".46"/>
<circle cx="65.4" cy="114.9" r=".46"/>
<circle cx="74.9" cy="127" r=".46"/>
<circle cx="106.7" cy="127.6" r=".46"/>
<circle cx="114.9" cy="149.9" r=".46"/>
<circle cx="135.3" cy="127.6" r=".46"/>
<circle cx="125.1" cy="127.6" r=".46"/>
<circle cx="125.1" cy="149.9" r=".46"/>
<circle cx="73.7" cy="44.5" r=".46"/>
<circle cx="50.2" cy="31.1" r=".46"/>
<circle cx="96.5" cy="114.9" r=".46"/>
<circle cx="96.5" cy="112.4" r=".46"/>
<circle cx="106" cy="114.9" r=".46"/>
<circle cx="116.8" cy="106.7" r=".46"/>
</g>
<g fill="#ff7201" stroke="#ff7201" stroke-width=".18">
<circle cx="139.1" cy="78.1" r=".46"/>
<circle cx="148" cy="78.1" r=".46"/>
<circle cx="76.8" cy="88.3" r=".46"/>
<circle cx="99.1" cy="88.3" r=".46"/>
<circle cx="116.8" cy="78.1" r=".46"/>
<circle cx="107.9" cy="88.3" r=".46"/>
<circle cx="116.8" cy="88.3" r=".46"/>
</g>
<g font-size="4.2" fill="#0000c2">
<text x="24.8" y="52.5">TRX</text>
<text x="227.3" y="58.2">ANT</text>
</g>
<g font-size="2.8" fill="#0000c2">
<text x="78.7" y="69.6">Tandem</text>
<text x="91.7" y="69.6">SWR bridge</text>
<text x="199.4" y="70.9">From</text>
<text x="208.4" y="70.9">PA</text>
<text x="26" y="77.2">Board</text>
<text x="36.3" y="77.2">connectors</text>
<text x="150.5" y="73.4">TO PA</text>
<text x="194.3" y="81">Over</text>
<text x="202.5" y="81">power</text>
<text x="212.7" y="81">detection,</text>
<text x="229.1" y="81">PIN</text>
<text x="235.7" y="81">SPDT driver</text>
<text x="125.7" y="88">PIN</text>
<text x="132.4" y="88">Diode</text>
<text x="125.7" y="91.2">SPDT switch</text>
<text x="122.6" y="114.1">Dummy</text>
<text x="134.8" y="114.1">load</text>
</g>
<g font-size="2.8" fill="#840000">
<text x="178" y="190.9">Title:</text>
<text x="187.7" y="190.9">TX-RX</text>
<text x="199.8" y="190.9">Relay</text>
<text x="210.2" y="190.9">Board</text>
</g>
<g font-size="2.1" fill="#0000c2">
<text x="240" y="25.8">5V Op-Amp</text>
<text x="254.8" y="25.8">rail</text>
</g>
<g font-size="2.1" fill="#840000">
<text x="177.8" y="169">-Input</text>
<text x="177.8" y="172.2">-Overpower</text>
<text x="186.6" y="169">signal</text>
<text x="192.4" y="172.2">protection</text>
<text x="194.7" y="169">SWR tandem</text>
<text x="210.1" y="169">bridge</text>
<text x="177.8" y="175.4">-Antenna</text>
<text x="189.8" y="175.4">to</text>
<text x="193.3" y="175.4">PA deck</text>
<text x="203.9" y="175.4">relay</text>
<text x="210.7" y="175.4">system</text>
<text x="178" y="184">Sheet:</text>
<text x="178" y="181.2">SP6GK</text>
<text x="178" y="186.7">File:</text>
<text x="184.1" y="186.7">TXRX_relay_board.kicad_sch</text>
<text x="178" y="196.9">KiCad</text>
<text x="178" y="194.1">Size:</text>
<text x="184.7" y="194.1">A4</text>
<text x="185.7" y="196.9">E.D.A.</text>
<text x="193.3" y="196.9">8.0.9</text>
<text x="200" y="194.1">Date:</text>
<text x="207" y="194.1">2026-02-01</text>
<text x="263" y="194.3">Rev:</text>
<text x="263" y="196.9">Id:</text>
<text x="267.1" y="196.9">1/1</text>
<text x="269.4" y="194.3">1.2</text>
</g>
<g font-size="1.8" fill="#840000">
<text x="35" y="11.9">1</text>
<text x="85" y="11.9">2</text>
<text x="135" y="11.9">3</text>
<text x="185" y="11.9">4</text>
<text x="235" y="11.9">5</text>
<text x="285" y="11.9">6</text>
<text x="10.3" y="35.9">A</text>
<text x="285.3" y="35.9">A</text>
<text x="24" y="44.1">Rel1</text>
<text x="151.6" y="44.1">Rel2</text>
<text x="165.3" y="59.4">~{Bias}</text>
<text x="10.3" y="85.9">B</text>
<text x="285.3" y="85.9">B</text>
<text x="165.3" y="100">Bias</text>
<text x="259.9" y="117.2">Bias</text>
<text x="10.3" y="135.9">C</text>
<text x="285.3" y="135.9">C</text>
<text x="274.5" y="143.2">~{Bias}</text>
<text x="10.3" y="185.9">D</text>
<text x="285.3" y="185.9">D</text>
<text x="35" y="199.9">1</text>
<text x="85" y="199.9">2</text>
<text x="135" y="199.9">3</text>
<text x="185" y="199.9">4</text>
<text x="235" y="199.9">5</text>
<text x="285" y="199.9">6</text>
</g>
<g font-size="1.8" fill="#006464">
<text x="28.5" y="23.7">+12V</text>
<text x="156.1" y="23.7">+12V</text>
<text x="38.7" y="28.2">BC807</text>
<text x="40.5" y="25.6">Q1</text>
<text x="57.8" y="28.8">1N4007</text>
<text x="60.3" y="26.3">D1</text>
<text x="166.4" y="28.2">BC807</text>
<text x="168.2" y="25.6">Q2</text>
<text x="185.4" y="28.8">1N4007</text>
<text x="187.9" y="26.3">D8</text>
<text x="210.1" y="26.3">+12V</text>
<text x="246.3" y="29.4">U2</text>
<text x="265.9" y="27.5">+5V</text>
<text x="60.3" y="35.2">K1</text>
<text x="187.9" y="35.8">K2</text>
<text x="213.3" y="33.9">R15</text>
<text x="219" y="33.9">10</text>
<text x="241" y="32">AMS1117-5.0</text>
<text x="31" y="41.5">R1</text>
<text x="35.6" y="41.5">10k</text>
<text x="50.5" y="37.7">RM85-2011-35-1012</text>
<text x="158.1" y="41.5">R13</text>
<text x="163.3" y="41.5">10k</text>
<text x="178.2" y="38.3">RM85-2011-35-1012</text>
<text x="226.1" y="38.4">C18</text>
<text x="226.1" y="41">10u</text>
<text x="235" y="41.5">100n</text>
<text x="235" y="39">C19</text>
<text x="243.1" y="36.4">VI</text>
<text x="248.5" y="40.1" transform="rotate(-90 248.5 40.1)">GND</text>
<text x="249.6" y="36.4">VO</text>
<text x="261.6" y="38.4">C22</text>
<text x="261.6" y="41">10u</text>
<text x="269.9" y="41.5">100n</text>
<text x="269.9" y="39">C23</text>
<text x="25.8" y="56.1">J3</text>
<text x="25.9" y="58.6">IN</text>
<text x="147.9" y="55.5">R11</text>
<text x="147.9" y="57.4">510</text>
<text x="222.6" y="59.3">OUT</text>
<text x="223.3" y="56.7">J6</text>
<text x="127" y="61.8">C8</text>
<text x="127" y="64.4">100n</text>
<text x="136.5" y="63.7">1u</text>
<text x="136.5" y="61.2">C11</text>
<text x="158.8" y="63.7">100n</text>
<text x="158.8" y="61.2">C15</text>
<text x="196.9" y="64.7">OUT_RF_Deck</text>
<text x="118.1" y="70.1">1m</text>
<text x="141.7" y="71.3">100n</text>
<text x="142.2" y="69.4">C13</text>
<text x="196.9" y="67.2">J5</text>
<text x="101" y="75.8">100n</text>
<text x="102.2" y="73.3">C4</text>
<text x="118.1" y="72.6">L6</text>
<text x="142.2" y="73.9">C14</text>
<text x="142.3" y="75.8">22n</text>
<text x="156.2" y="78">IN_RF_Deck</text>
<text x="29.3" y="82.8">J1</text>
<text x="40.5" y="80.2">+12V</text>
<text x="85.1" y="83.4">L2</text>
<text x="101.6" y="80.9">22n</text>
<text x="102.2" y="78.3">C3</text>
<text x="118.7" y="82.8">D4</text>
<text x="118.8" y="80.2">BAP64</text>
<text x="156.2" y="80.5">J4</text>
<text x="19.7" y="85.3">Screw_Terminal_01x02</text>
<text x="77.9" y="86">L_Ferrite_Coupled</text>
<text x="118.2" y="89.8">BAP64</text>
<text x="254.5" y="86.6">+12V</text>
<text x="109.2" y="92.3">L4</text>
<text x="109.2" y="94.8">1m</text>
<text x="118" y="92.3">D5</text>
<text x="125.1" y="94.8">L7</text>
<text x="233.6" y="94.8">C20</text>
<text x="243.1" y="94.8">C21</text>
<text x="253.5" y="94.8">L8</text>
<text x="124.8" y="97.4">1m</text>
<text x="142.9" y="101.8">C12</text>
<text x="148.5" y="96.1">R12</text>
<text x="148.6" y="98">510</text>
<text x="158.8" y="101.8">C16</text>
<text x="184.7" y="96.1">+5V</text>
<text x="205" y="96.1">+5V</text>
<text x="226.6" y="101.8">R18</text>
<text x="234.9" y="97.4">1u</text>
<text x="242" y="97.4">100n</text>
<text x="250.9" y="97.4">100u</text>
<text x="24.6" y="105.6">Conn_01x08</text>
<text x="29.3" y="103.1">J2</text>
<text x="77.9" y="106.9">L_Ferrite_Coupled</text>
<text x="84.5" y="105">L1</text>
<text x="118.8" y="102.5">C5 C7</text>
<text x="119.4" y="105">100n</text>
<text x="119.4" y="106.9">22n</text>
<text x="133.4" y="105">100n</text>
<text x="133.4" y="102.5">C10</text>
<text x="142.9" y="104.4">1u</text>
<text x="158.8" y="104.4">100n</text>
<text x="195.7" y="106.9">100n</text>
<text x="196.8" y="104.4">C17</text>
<text x="228.1" y="104.4">1k</text>
<text x="240.6" y="105">R19</text>
<text x="241.3" y="107.5">1k</text>
<text x="66.6" y="108.2">R2</text>
<text x="66.6" y="110.7">R3</text>
<text x="69.8" y="110.7">100</text>
<text x="69.8" y="108.2">100</text>
<text x="98.4" y="108.2">R5</text>
<text x="98.4" y="110.7">R6</text>
<text x="101.6" y="110.7">100</text>
<text x="101.6" y="108.2">100</text>
<text x="118.8" y="112">R9</text>
<text x="180.9" y="111.4">R14</text>
<text x="182.3" y="113.9">1k</text>
<text x="209.4" y="112">U1</text>
<text x="259.7" y="110.7">BC807</text>
<text x="259.7" y="108.2">Q5</text>
<text x="118.8" y="114.5">50</text>
<text x="204.6" y="116.4">+</text>
<text x="207.9" y="117.3" transform="rotate(-90 207.9 117.3)">V+</text>
<text x="208.2" y="114.5">OP07</text>
<text x="219" y="114.5">R16</text>
<text x="219.8" y="117.1">1k</text>
<text x="235" y="117.7">Q3</text>
<text x="77.5" y="122.1">D2</text>
<text x="77.5" y="124.7">Schottky</text>
<text x="99.1" y="122.1">D3</text>
<text x="99.1" y="124.7">Schottky</text>
<text x="108.6" y="125.3">L_Small</text>
<text x="111.2" y="122.8">L5</text>
<text x="118.1" y="122.8">R10</text>
<text x="118.1" y="125.3">100</text>
<text x="180.4" y="120.2">RV1</text>
<text x="180.5" y="122.8">10k</text>
<text x="207.9" y="121.8" transform="rotate(-90 207.9 121.8)">V-</text>
<text x="235" y="120.2">BC846</text>
<text x="77.5" y="130.4">C1</text>
<text x="99.1" y="131">C2</text>
<text x="108.6" y="131.7">R7</text>
<text x="127.6" y="131">C9</text>
<text x="137.8" y="131">D7</text>
<text x="249.6" y="130.4">Q4</text>
<text x="274.3" y="130.4">Q6</text>
<text x="77.5" y="132.9">100n</text>
<text x="99.1" y="133.6">100n</text>
<text x="108.6" y="134.2">10k</text>
<text x="127.6" y="133.6">100n</text>
<text x="137.8" y="133.6">D_TVS</text>
<text x="219" y="134.8">R17</text>
<text x="219.8" y="137.4">1k</text>
<text x="249.6" y="132.9">BC807</text>
<text x="274.3" y="132.9">BC807</text>
<text x="98.4" y="147.5">L_Small</text>
<text x="101" y="145">L3</text>
<text x="107.9" y="147.5">100</text>
<text x="108.5" y="145">R8</text>
<text x="250.7" y="145.6">R20</text>
<text x="251" y="148.2">10k</text>
<text x="98.4" y="153.9">R4</text>
<text x="117.5" y="153.3">C6</text>
<text x="117.5" y="155.8">100n</text>
<text x="127.6" y="153.3">D6</text>
<text x="127.6" y="155.8">D_TVS</text>
<text x="98.4" y="156.4">10k</text>
</g>
<g font-size="1.8" fill="#a90000">
<text x="37.4" y="30.9">2</text>
<text x="45" y="30.9">3</text>
<text x="165" y="30.9">2</text>
<text x="172.6" y="30.9">3</text>
<text x="240.6" y="35.3">3</text>
<text x="253.3" y="35.3">2</text>
<text x="41.7" y="36.6" transform="rotate(-90 41.7 36.6)">1</text>
<text x="169.3" y="36.6" transform="rotate(-90 169.3 36.6)">1</text>
<text x="54" y="44.2">A1</text>
<text x="66.7" y="44.2">A2</text>
<text x="181.6" y="44.2">A1</text>
<text x="194.3" y="44.2">A2</text>
<text x="247.4" y="42.6" transform="rotate(-90 247.4 42.6)">1</text>
<text x="66.6" y="51.8">12</text>
<text x="181.6" y="51.8">12</text>
<text x="32.1" y="59.1" transform="rotate(-90 32.1 59.1)">2</text>
<text x="35.5" y="54.4">1</text>
<text x="53.9" y="54.4">11</text>
<text x="66.6" y="56.9">14</text>
<text x="181.6" y="56.9">14</text>
<text x="194.3" y="54.4">11</text>
<text x="213.9" y="54.4">1</text>
<text x="218.2" y="59.1" transform="rotate(-90 218.2 59.1)">2</text>
<text x="189.8" y="64.5">1</text>
<text x="194.1" y="69.3" transform="rotate(-90 194.1 69.3)">2</text>
<text x="149.2" y="77.9">1</text>
<text x="153.4" y="82.6" transform="rotate(-90 153.4 82.6)">2</text>
<text x="32.9" y="88">2</text>
<text x="81.8" y="88">1</text>
<text x="89.5" y="88">2</text>
<text x="32.9" y="90.6">1</text>
<text x="81.8" y="93.1">3</text>
<text x="89.5" y="93.1">4</text>
<text x="256.9" y="105.5" transform="rotate(-90 256.9 105.5)">2</text>
<text x="32.9" y="108.3">1</text>
<text x="32.9" y="110.9">2</text>
<text x="32.9" y="113.4">3</text>
<text x="81.2" y="109.6">4</text>
<text x="88.8" y="109.6">3</text>
<text x="206.8" y="113.1" transform="rotate(-90 206.8 113.1)">7</text>
<text x="251.7" y="108.3">1</text>
<text x="256.9" y="113.1" transform="rotate(-90 256.9 113.1)">3</text>
<text x="32.9" y="116">4</text>
<text x="32.9" y="118.5">5</text>
<text x="81.2" y="114.7">2</text>
<text x="88.8" y="114.7">1</text>
<text x="202.5" y="115.3">3</text>
<text x="215.2" y="117.9">6</text>
<text x="226.9" y="117.9">1</text>
<text x="232.2" y="115" transform="rotate(-90 232.2 115)">3</text>
<text x="32.9" y="121">6</text>
<text x="32.9" y="123.6">7</text>
<text x="202.5" y="120.4">2</text>
<text x="206.8" y="124.5" transform="rotate(-90 206.8 124.5)">4</text>
<text x="209.3" y="123.9" transform="rotate(-90 209.3 123.9)">1</text>
<text x="211.8" y="123.3" transform="rotate(-90 211.8 123.3)">8</text>
<text x="232.2" y="122.6" transform="rotate(-90 232.2 122.6)">2</text>
<text x="32.9" y="126.1">8</text>
<text x="266.3" y="130.6">1</text>
<text x="271.5" y="127.7" transform="rotate(-90 271.5 127.7)">2</text>
<text x="251.1" y="136.9">1</text>
<text x="256.3" y="134.1" transform="rotate(-90 256.3 134.1)">2</text>
<text x="271.5" y="135.3" transform="rotate(-90 271.5 135.3)">3</text>
<text x="256.3" y="141.7" transform="rotate(-90 256.3 141.7)">3</text>
</g>
<g font-size="1.8" fill="#0000c2">
<text x="179.7" y="154.7">Add</text>
<text x="184.3" y="154.7">time</text>
<text x="189.5" y="154.7">delay</text>
<text x="195.7" y="154.7">off</text>
<text x="199.5" y="154.7">or</text>
<text x="202.6" y="154.7">monostable</text>
<text x="214.7" y="154.7">switch</text>
<text x="221.8" y="154.7">circuit</text>
<text x="229" y="154.7">to</text>
<text x="232.1" y="154.7">output</text>
<text x="239.3" y="154.7">of</text>
<text x="242.4" y="154.7">op</text>
<text x="245.8" y="154.7">amp</text>
</g>
<g font-size="1.4" fill="#840000">
<text x="41.8" y="109.4">HIGH_PWR_IN</text>
<text x="41.8" y="114.5">FWD_PWR</text>
<text x="41.8" y="117">REF_PWR</text>
<text x="192.4" y="116.4">FWD_PWR</text>
<text x="39.2" y="124.6">Rel1</text>
<text x="39.2" y="122.1">Rel2</text>
<text x="147.2" y="128.4">FWD_PWR</text>
<text x="226.5" y="139.2">HIGH_PWR_IN</text>
<text x="147.8" y="150.7">REF_PWR</text>
</g>
<g font-size=".9" fill="#a90000">
<text x="186.4" y="118.9" transform="rotate(-90 186.4 118.9)">1</text>
<text x="186.4" y="123.3" transform="rotate(-90 186.4 123.3)">3</text>
<text x="188.3" y="120.4">2</text>
</g>
<g font-size=".7" fill="#006464">
<text x="212.6" y="119.3" transform="rotate(-90 212.6 119.3)">VOS</text>
<text x="210" y="120.5" transform="rotate(-90 210 120.5)">VOS</text>
</g>
</svg>
